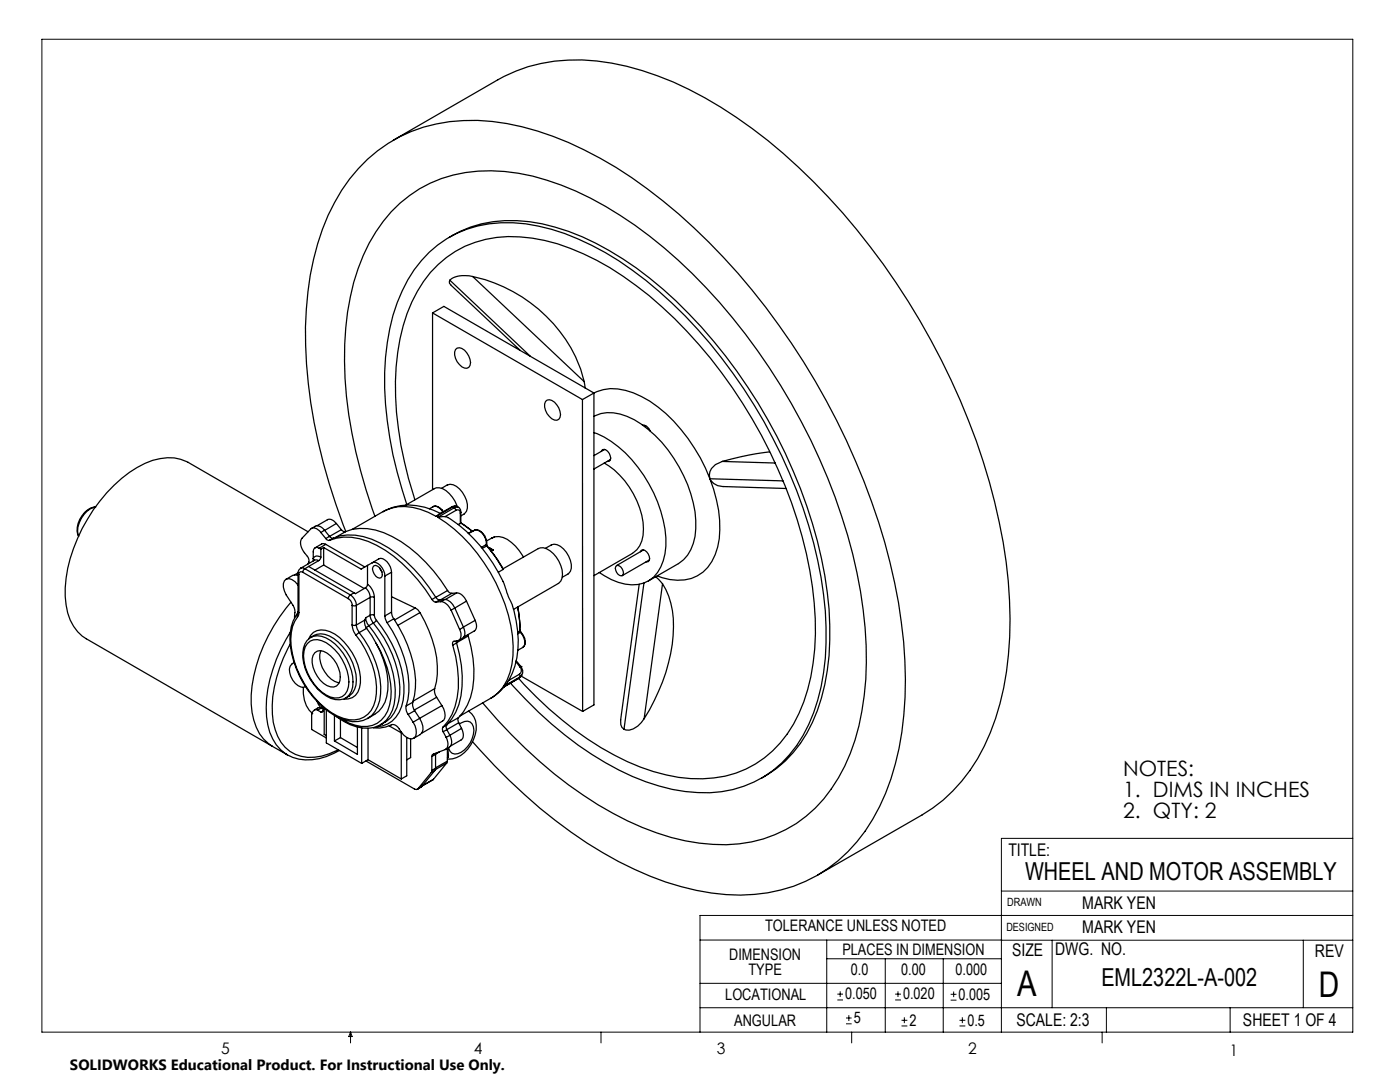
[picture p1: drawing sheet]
<svg xmlns="http://www.w3.org/2000/svg" width="279mm" height="216mm" viewBox="0 0 279 216" stroke-linecap="round" stroke-linejoin="round" font-family="sans-serif">
<g fill="none" stroke="#000" stroke-width=".2">
<path d="M8.4 7.8h261.6v198.2h-261.6zM199.8 177.8h70.2M270 167.3h-70.2v38.7M139.7 187.6h60.2M139.7 196.2h60.1M165 187.6v18.4M165 191.3h34.8M167.1 199.5h1.1M167.1 198.4h1.1M167.7 197.8v1.1M176.7 191.3v14.7M178.6 199.5h1.2"/>
<path d="M178.6 198.4h1.2M179.2 197.8v1.1M188.2 191.3v14.7M189.7 199.6h1.2M189.7 198.4h1.2M190.3 197.8v1.2M199.8 187.6h70.2M210 187.6v13.5M260.1 187.6v13.5M270 182.7h-130.3v23.3M70 206v2.1M70 206l.3 .8h-.7z"/>
<path d="M119.9 206v2.1M139.7 201.1h130.3M168.8 204.3h1.2M168.8 203.1h1.2M169.4 202.6v1.1M170 206v2.1M179.9 204.7h1.2M179.9 203.6h1.2M180.5 203v1.2M191.5 204.7h1.2M191.5 203.6h1.2M192.1 203v1.2"/>
<path d="M220 206v2.1M220.8 201.1v4.9M245.5 201.1v4.9"/>
</g>
<g fill="none" stroke="#000" stroke-width=".25">
<path d="M78.5 28l20.9-12.1a32.9 32.9 0 0 1 22.7-3.3 64.2 64.2 0 0 1 24.9 10.8 121.6 121.6 0 0 1 31.8 33 135 135 0 0 1 22 55.7 74.1 74.1 0 0 1-1.2 28.3 36 36 0 0 1-13.5 20.9l-2.1 1.3-20.8 12M89.7 47.3a23.7 23.7 0 0 1 16-3.1 47.9 47.9 0 0 1 21.3 9.3 98.4 98.4 0 0 1 29.7 37 87.1 87.1 0 0 1 8.9 34.2 41.2 41.2 0 0 1-4.6 21.6 22.8 22.8 0 0 1-9 9M89.8 55.9l-.1 .7 .3 .2M89.8 55.9l16 15.2M89.9 56.8l13.9 13.1M94.3 55.2a29.7 29.7 0 0 1 21.6 18.5l.7 2.5M94.3 55.2a4.8 4.8 0 0 0-4.5 .7M94.3 55.2l22.3 21M86.3 62.4l29.9 17.3M86.3 62.4v35.3M86.3 62.4l2.3-1.3 29.9 17.3M90.9 69.7a1.17 1.17 0 0 1 1.8 .2 2.76 2.76 0 0 1 .9 3.4 1.4 1.4 0 0 1-1.9-.6 2.91 2.91 0 0 1-.8-3z"/>
<path d="M116.2 79.7l.1 62.3M116.6 76.2l.1 1.2M118.5 78.4a9.1 9.1 0 0 1 7.9 0 26.5 26.5 0 0 1 12.2 11l1.2 2 1.9 4.1M118.5 78.4v62.3l-2.2 1.3M118.5 78.4l-2.3 1.3M82.8 99.7a71.2 71.2 0 0 1-3.7-26.5 32.4 32.4 0 0 1 6.8-18.8 21.6 21.6 0 0 1 20.3-6.9 47 47 0 0 1 20.7 9.5 93.2 93.2 0 0 1 28.3 36.6 79.7 79.7 0 0 1 7.5 32.9 35.9 35.9 0 0 1-5.6 19.9 20.9 20.9 0 0 1-19.2 9 42.3 42.3 0 0 1-20.6-7.9 73.8 73.8 0 0 1-13.8-12.1M88.1 97.4a2.28 2.28 0 0 1 3.6 .2 4.5 4.5 0 0 1 1.4 4.4l-.5 .6-.6 .3M108.9 80.1a1.17 1.17 0 0 1 1.8 .2 2.76 2.76 0 0 1 .8 3.4 1.4 1.4 0 0 1-1.9-.6 2.91 2.91 0 0 1-.7-3zM118.5 86.3a20.9 20.9 0 0 1 10 8.6 25.2 25.2 0 0 1 4.4 14.1 8.4 8.4 0 0 1-3.4 6.9 7.9 7.9 0 0 1-7.5-.3l-2.4-1.4M118.5 83.1a7.4 7.4 0 0 1 6.6 0 23.4 23.4 0 0 1 11.3 11.8 19.3 19.3 0 0 1 2 13.5 6.8 6.8 0 0 1-3 4.1l-6 3.4M120 90.1l.3-.4a1.55 1.55 0 0 1 1.3 2.3l-.4 .1M120.6 92.4a16.5 16.5 0 0 1 7.8 13.2 5.2 5.2 0 0 1-2.2 4.8l-7.7 4.5"/>
<path d="M120.7 89.7l-2.2 1.2M121.8 91.7l-3.3 1.9M128.2 84.8a1.53 1.53 0 0 1 1.6 1.2M128.9 84.9l-.3 .2M141.7 95.5a23.6 23.6 0 0 1 1.5 13.6 8 8 0 0 1-6.6 6.6 10.6 10.6 0 0 1-5.4-.8M141.7 95.5a2.82 2.82 0 0 0 2.7 1.6l12.5 .4M141.7 95.5l14.6 .5M144.1 92.1a2.86 2.86 0 0 0-2.4 3.4M144.1 92.1l10.6 .3M153.6 90.2l-4.2 .6-5.3 1.3M19 101.2a4.9 4.9 0 0 0-3.3 5.8M19.1 101.2a4.4 4.4 0 0 0-3.7 4v.8l.3 1"/>
<path d="M59.4 116.7a2.19 2.19 0 0 0-2.3-1.2 1.84 1.84 0 0 0-.3 2.4l1.9 3.4 .2 .8-.1 1.1M59.4 116.7h.1M59.5 114.8l-.6-.1-.5 .1-1.3 .8M59.5 114.4l.2 .3M59.5 114.4v7.6M59.5 114.3l-.7 .4M59.5 116.7h-.1M59.7 114.7v7.5M60 113.4l-.3 .3-.2 .7M60 113.4l.4-.1 .5 .2M60.4 114.2a.48 .48 0 0 0-.5-.1 .48 .48 0 0 0-.2 .6M60.4 114.2l9.1 5.3"/>
<path d="M60.9 113.5l-.4 .3-.1 .4M60.9 113.5l9 5.2M61.5 106.1l-24-13.8a8.6 8.6 0 0 0-7.1-.4 25.3 25.3 0 0 0-11.7 9.8 30.5 30.5 0 0 0-5.7 17.4 9.8 9.8 0 0 0 4.2 8.4l37.1 21.4M61.6 113l9.1 5.3M61.6 113l-.7 .5M62.2 105.4l.7-.4a1.6 1.6 0 0 1 1.9 .8M63.6 111.9l-.3-.2-.5 .1-2.8 1.6M63.6 111.9l-2 1.1M63.7 109.4a.74 .74 0 0 0-.8-.1 .74 .74 0 0 0-.4 .8v1.8M63.7 109.4l.3 .2M64 106.3a1.44 1.44 0 0 0-2-.7l-1.7 1.8a2.47 2.47 0 0 0 .4 2.9l.8 .9a1.21 1.21 0 0 1 0 1.3M64 111.2v.3l-.4 .4"/>
<path d="M64 111.2a.85 .85 0 0 0-1.4 .3l.1 .3M64 106.3l1 1.2M64 109.6v1.6M64.6 112.7l8.1 4.7M64.6 109.3v3.4M64.6 109.3l7.5 4.3 1.2-.8M64.6 112.7l-1.8 1.1M64.6 109.3l-.6 .3M64.8 105.8l1.1 1.4 .6 .2M64.8 105.8l-.8 .5M65 107.5l.3 .2 .5 .1M65 108.6l-.6-.1-1.5 .8"/>
<path d="M65 108.6l-1.3 .8M65 108.6l7.8 4.5M65.8 107.8a11 11 0 0 1 9.3 1 29.9 29.9 0 0 1 11.1 10.8M66.5 107.4a10.9 10.9 0 0 1 9.4 1 29.4 29.4 0 0 1 11.1 10.8M66.5 107.4l-.7 .4M67.1 104.5a1.43 1.43 0 0 0-1.8-.8l-2 1.2M67.1 104.5l1 1.2M67.1 104.5l-2.3 1.3M68.1 105.7l.4 .3 .5 .1M68.1 105.7l-3.1 1.8M69 106.1a10.8 10.8 0 0 1 9.3 1 29.2 29.2 0 0 1 11 10.7M69 106.1l-1.9 1.1"/>
<path d="M69 106a111 111 0 0 1-8-40.8 54.7 54.7 0 0 1 5.8-24.8 29.9 29.9 0 0 1 28.5-16.4 55.3 55.3 0 0 1 24.5 7.6 108.4 108.4 0 0 1 30.3 26.3 141 141 0 0 1 28.4 58.4 84.5 84.5 0 0 1 .9 33 40.3 40.3 0 0 1-10.2 20.6 29.6 29.6 0 0 1-21.5 8.7 53.2 53.2 0 0 1-24.3-6.7 103.8 103.8 0 0 1-29.1-23.9M69.5 119.5a1.56 1.56 0 0 1 .8 1.3M69.9 118.7a2.75 2.75 0 0 1 1.2 2.1M69.9 118.7l-.4 .8M70.7 118.3l-.8 .4M72.9 117.3l-2 1.2-.2-.2M72.9 117.3a2.51 2.51 0 0 1 1 1.9M73.3 116.6a3.6 3.6 0 0 1 1.4 2.6M73.3 116.6l-.1 .5-.3 .2M73.3 112.8v3.8M73.9 119.2l.3-.1 .5 .1M73.9 119.2l-2.8 1.6"/>
<path d="M73.9 119.2v3.6M74.3 112.3a2.01 2.01 0 0 1 2.3 1.5l.2 1.1M74.3 112.3l1.3-.8a2.1 2.1 0 0 1 2.3 1.6l.2 1.1M74.3 112.3l-1 .5M74.6 112.9a1.63 1.63 0 0 1 1.6 2.1l-.2 .3a1.63 1.63 0 0 1-1.6-2.2zM74.7 119.2v3.6M74.8 103a93 93 0 0 1-6-34.3 43.8 43.8 0 0 1 6.2-22.4 25.6 25.6 0 0 1 23-12.2 47.8 47.8 0 0 1 22.8 7.1 98.8 98.8 0 0 1 30.4 28.8 120.1 120.1 0 0 1 20.5 48 66 66 0 0 1-1.1 29.7 30.7 30.7 0 0 1-11.7 16.6 27.6 27.6 0 0 1-19.3 3.9 54.6 54.6 0 0 1-23.2-9.5 98.9 98.9 0 0 1-20.1-18.4M75.7 113.3l.5 .8M76.4 102.1a11.5 11.5 0 0 1 11.5 .3M76.8 114.9v8M78.1 119.1l4.8 2.2M78.1 114.2l-1.3 .7"/>
<path d="M78.1 114.2v7.9M80.9 100.8l5.8-3.3a2.45 2.45 0 0 1 3 1 6.1 6.1 0 0 1 1.5 2.5M81.2 100.6a75.9 75.9 0 0 1-4.3-29.3 35.7 35.7 0 0 1 5.8-17.5 21.9 21.9 0 0 1 19.7-9.4 40.8 40.8 0 0 1 18.4 6 87 87 0 0 1 27.6 27.2 96.9 96.9 0 0 1 16.3 44.3 46.2 46.2 0 0 1-3.3 22.7 22.4 22.4 0 0 1-24.7 13.3 47.9 47.9 0 0 1-21.3-9.2 83 83 0 0 1-13.5-12.4M85.7 101.5l.7-.4a1.65 1.65 0 0 1 2 1.1M86.2 119.6l.5 .5 .3 .1M86.4 101.1a1.63 1.63 0 0 1 2.1 1M87 119.2l.3 .4 .4 .1M87 119.2l-.8 .4M87.1 103a11.7 11.7 0 0 0-9-1.6l-1.6 .7-6.2 3.5M87.4 103.2a33.7 33.7 0 0 1 15 25.7 14.1 14.1 0 0 1-1.9 8.1M87.7 119.7l-.7 .5M88.7 119.6a2.51 2.51 0 0 1 2.1 1.7"/>
<path d="M88.7 119.6l-.8 .5M88.7 119.6l-1 .1M88.8 103.1l-1.4 .1M88.8 103.1l.6 .2M89.3 117.8l.4 .5 .5 .1M89.3 117.8l-2.3 1.4M89.4 103.3a29.7 29.7 0 0 1 12.2 16.2l.3 .4a21.8 21.8 0 0 1 .9 13l-.6 1.4a6.2 6.2 0 0 1-1.7 2.7M90.2 101.1l-3.1 1.9M90.2 101.1h.1M90.2 118.4l-2.3 1.3M90.3 101.1l.4 .2M90.3 101.1l-3.2 1.9"/>
<path d="M90.7 101.3l.3 .5M90.7 101.3l-3.3 1.9M91 101.8a.55 .55 0 0 1 .6 0 .55 .55 0 0 1 .3 .6M91 101.8l-2.2 1.3M91.1 118.3a2.38 2.38 0 0 1 2 1.6M91.1 118.3l-.9 .1M91.1 118.3l-2.2 1.3M91.2 101.1l-.4-.1-.6 .1M91.2 101.1l-.4-.1-.5 .1M91.2 101.1l.3 .1M91.5 101.2a.99 .99 0 0 1 .5 1M91.5 101.2l-.8 .1"/>
<path d="M91.9 102.4v2.1M91.9 104.5l-.5 .2M92 104.4l-.1 .1M92 104.4l2.2 1.6M92 102.2v2.2M92 104.4l2.3 1.7M92 102.2l-.1 .2M93.1 119.9l1.7 3.9M93.1 119.9l-2.3 1.4M94.2 106h.1M94.2 106l-.7 .4M94.3 106h.1"/>
<path d="M94.3 106h-.1M94.7 105.8a2.12 2.12 0 0 1 2.3 1.9l.1 .8M94.7 105.8a2.03 2.03 0 0 1 2.2 1.7l.1 1.2M94.7 105.8l-1.2 .7M97 108.7l.2 .2M97 108.7l-.9 .5M97.1 107.9a3.5 3.5 0 0 1 5 .3 10.1 10.1 0 0 1 2.4 3M97.1 108.5l.2 .4M97.1 108.5l-.1 .2M97.2 108.9a25.9 25.9 0 0 1 3.2 4.7M97.2 108.9l-1 .5M97.2 108.9l2.1 2.8 1.1 1.9"/>
<path d="M97.3 108.9h.1M97.3 108.9h-.1M97.5 109.3l1 .5M97.5 109.3l.3 .2h-.1M98.1 109.6l-.1 .4M98.1 109.6l.4 .2M98.1 109.6l-.3 .1M98.6 107.1l-.5 .3M100.4 113.5l7-4a2.1 2.1 0 0 1 2.3 .4 6 6 0 0 1 2.5 5.4l-.3 .6-.5 .5-8.9 5.2M100.4 113.6l-1 .6M108.9 109.4a2.28 2.28 0 0 1 3.6 .1 4.5 4.5 0 0 1 1.3 4.5l-.5 .5-1.1 .7M123 112.9a1.34 1.34 0 0 1 1.2 2 1.34 1.34 0 0 1-1.2-2z"/>
<path d="M127.6 116.6l-3.7 27.1a1.73 1.73 0 0 0 .6 1.8M127.8 110.1l.2-.3a1.52 1.52 0 0 1 1.4 2.3h-.5M128.4 109.7l-5.4 3.2M128.5 116.3l-4 29.2M129.6 111.7l-5.4 3.2M130.8 115.1l1.4 1.4M132.2 116.5a17.5 17.5 0 0 1 2 12.1 38 38 0 0 1-5.6 14.8M132.2 116.5l-3.6 26.9M57.9 126.2a29.9 29.9 0 0 0-4.8 15.1 10.5 10.5 0 0 0 3.9 9.1M57.9 128.6a27.1 27.1 0 0 0-3.5 13.9 9.5 9.5 0 0 0 3.5 7.4 9.4 9.4 0 0 0 9.6-.3M58.1 120.2a32.4 32.4 0 0 0-8 18.5 12.5 12.5 0 0 0 2.5 8.8l1.7 1.4M58.7 132.2a1.66 1.66 0 0 0-.9 2 3.4 3.4 0 0 0 2.8 3l.3-.2"/>
<path d="M59.3 122.5a9.1 9.1 0 0 0-1.1 7.9 19.5 19.5 0 0 0 8.7 12.4 6.2 6.2 0 0 0 6.8 .3M59.3 122.5l.1 .6M59.4 123.1a8.9 8.9 0 0 0-1.1 7.3 18.5 18.5 0 0 0 9 12.5 5.1 5.1 0 0 0 6.8-1.2 10.1 10.1 0 0 0 .6-7.6 21 21 0 0 0-3.7-7.3M59.5 122l-.2 .5M59.5 122l.2 .2M59.7 122.2l-.3 .9M60.5 137.2a6.2 6.2 0 0 0 1.9 5.2M61.3 128.4a2.41 2.41 0 0 1 2.9-.6 9.4 9.4 0 0 1 5.3 9.3 2.51 2.51 0 0 1-3.5 2 9.4 9.4 0 0 1-5.3-9.2l.2-.9zM61.6 127.5a2.96 2.96 0 0 1 4.3-1.5 11.5 11.5 0 0 1 6 10.2 3 3 0 0 1-3.2 3.3M62 127.2a3.6 3.6 0 0 1 4.6 .2 10.8 10.8 0 0 1 4.4 9.3 3.3 3.3 0 0 1-2 2.6 3.3 3.3 0 0 0 1.4-3.2 10.6 10.6 0 0 0-5.3-8.8 3.3 3.3 0 0 0-3.1-.1zM62.2 127.1a3.8 3.8 0 0 0-1.8 4.1 10.4 10.4 0 0 0 5.6 8.1 3.4 3.4 0 0 0 3.1-.1M62.8 130.2a1.84 1.84 0 0 1 2.5 .1 5.9 5.9 0 0 1 2.5 5.6 1.6 1.6 0 0 1-2.5 .9 5.7 5.7 0 0 1-2.8-6z"/>
<path d="M63.3 140l.8 1.3M64 129.9a5.4 5.4 0 0 0 3.7 6.3M69.7 138.9h-.1M70.3 124.7a3.7 3.7 0 0 0 .7 2.1M70.3 120.8l.3 .1 .5-.1M70.3 124.7l.4 .1 .4-.1M70.3 120.8v3.9M71.1 124.7l.2 .7 .4 .8M71.1 120.8v3.9M71.7 126.2l-.7 .6M71.7 126.2a18.7 18.7 0 0 1 4.3 12.3 5.9 5.9 0 0 1-2.6 4.9 6.3 6.3 0 0 0 4-5.7 16.9 16.9 0 0 0-2.3-9.3M72.8 123.7a1.76 1.76 0 0 0 .3 1.6"/>
<path d="M72.8 123.7l-1.7 1M73 123.3l.1 .6 .5 .9M73 123.3l-.2 .4M73.1 125.3l.1 .1M73.2 125.4l1.9 3M73.2 125.4l-1.5 .8M73.6 124.8l-.5 .5M73.6 124.8a21.5 21.5 0 0 1 5.2 14.3 6.7 6.7 0 0 1-2.6 5.4M73.9 122.8l.3-.1 .5 .1M73.9 122.8l.1 .8 .5 .7M73.9 122.8l-.9 .5M74.5 124.3a21.5 21.5 0 0 1 5.3 14.3 6.7 6.7 0 0 1-2.9 5.5l-.9 .5 .2-.1"/>
<path d="M74.5 124.3l-.9 .5M74.7 122.8l.1 .5 .3 .5M75.1 128.4a18.9 18.9 0 0 1 2.9 11 5.6 5.6 0 0 1-4.7 5.6 8.5 8.5 0 0 1-4.9-1.4M75.1 123.8l-.6 .5M75.1 123.8a22.8 22.8 0 0 1 5.5 14.5 6.8 6.8 0 0 1-3.2 6.2l-1.1 .4-1.1 .1M76.8 122.9l.5 1.3M77.3 124.2a22.4 22.4 0 0 1 4.1 15.3l-.3 1.4M78.1 122.1l.1 .7 .4 .7M78.1 122.1l-1.3 .8M78.6 123.5a23.8 23.8 0 0 1 4.3 13.8l-.5 2.8M78.6 123.5l-1.3 .7M82.9 121.3l.5 .4 .4 .5"/>
<path d="M82.9 121.3l-4.2 2.4M83.8 122.2a21.1 21.1 0 0 1 3.3 13.8l-.4 1.4M83.8 122.2l-4.4 2.6M86.7 137.4a2.27 2.27 0 0 0 .4 1.7M86.7 137.4l-4.3 2.5M87.1 139.1l1.1 1.7M87.1 139.1l-4.4 2.6M87.9 120.1a2.66 2.66 0 0 1 2.1 1.6M87.9 120.1l-.9 .1M90 121.7l1.7 3.9M90.3 128.7a21.7 21.7 0 0 1 .5 12.3l-.6 1.6-.8 1.3-1 1.2M90.8 121.3l-.8 .4"/>
<path d="M90.8 121.3l1.7 3.9M91.1 127.9v.4M91.1 128.3a21.7 21.7 0 0 1 .5 12.3l-.7 1.5-.8 1.4-.9 1.1M91.1 128.3l-.8 .4M91.7 125.6a1.77 1.77 0 0 1-.2 2.2l-.9 .2a.55 .55 0 0 0-.3 .7M92.5 125.2a1.65 1.65 0 0 1-1 2.6M92.5 125.2l-.8 .4M93.4 126.6l.1 .3M93.5 126.9a21.6 21.6 0 0 1 .4 12.2l-.6 1.6-.8 1.3-1 1.2M93.5 126.9l-2.4 1.4M94.8 123.8l.3 1.2-.3 .8-2.2 1.3M94.8 123.8l-2.3 1.3"/>
<path d="M100.3 137.2l-.9 1.1-1 .8-6.6 3.8M100.5 137.1l-.2 .1M100.6 137l-1.7 1.7-.9 .6M103 132l.8 1.1M103 131.8l1 1.2M103.3 121.1l.4 3v1.8M103.3 121.1l.5 4.7M103.6 135.3l-3.3 1.9M103.6 135.3h.1M103.6 134.5l.2 .6M103.6 134.5l-2.1 1.3M103.7 125.9l.2 .3"/>
<path d="M103.7 125.9l-.4 .3M103.8 135.1l-.2 .2M103.8 133.1a.98 .98 0 0 1-.2 1.4M103.8 135.1l-3.3 1.9M103.8 125.8l.2 .4M103.8 125.8l-.1 .1M103.9 126.2a2.19 2.19 0 0 1 .5 3M103.9 126.2l-.6 .3M103.9 133a1.38 1.38 0 0 1 .2 1.7M103.9 135l-.3 .3M104 126.2a2.51 2.51 0 0 1 .6 2.7l-.2 .3M104 133h.1"/>
<path d="M104 126.2h-.1M104 133l-.2 .1M104 134.9l12.3 7.1M104.1 134.7l-.3 .4M104.1 134.7l-.2 .3M104.4 129.2l-1.1 .6M54.3 148.9l3 1.7-.3-.2M63.4 141.7l-.3-.1a1.04 1.04 0 0 0-.9 1v3l2.9 1.6M63.4 141.3l-.7 .4M63.4 141.7l.7 .4M64.1 142.1h.2l.4-.8v5.2l.4 .3M64.1 141.3l-.3-.1-.4 .1"/>
<path d="M64.1 141.3l.5 .3M64.1 141.3l-.7 .4M64.3 141l.3 .5M64.4 141.9l-.3 .2M65.1 141.6v6.6l7.1 4.1M66.7 142.8v5M67.1 143a9.7 9.7 0 0 0 7.5 2.2l1.6-.8M67.7 149.8a10.5 10.5 0 0 1-10.4 .8l-.3-.2M67.9 147.2l3.4 2M67.9 143.5v3.7M67.9 147.2l-1.2 .6M71.3 145.1v5.4l-4.6-2.7"/>
<path d="M72.2 145.2v7.1M73 151.8l9.7 5.6 .4 .2 .3-.2M73.4 151.6l6.7 3.8M73.4 145.3v6.3M73.4 151.6l-1.2 .7M77.7 144.9l2.4 1.3M80.1 146.2v9.2M80.2 146.2h-.1M81.1 140.9a2.16 2.16 0 0 0 .4 1.7M81.2 147.1v7.7l-1.1 .6M81.5 142.6l.9 1.5M82 147.5v3.7l-.8 .4"/>
<path d="M82.4 140.1a2.23 2.23 0 0 0 .4 1.7M82.4 140.1l-1.3 .8M82.4 144.1a3.3 3.3 0 0 1 .6 2.8 1.18 1.18 0 0 1-1.9 .2l-1.1-1.1a2.08 2.08 0 0 0-1.7-1.4 6.7 6.7 0 0 1-3.8 .6M82.8 141.8l-1.3 .8M82.8 141.8l.9 1.5M83.7 143.3a2.99 2.99 0 0 1 .5 2.9l-.3 .4-1.4 .7M83.7 143.3l-1.3 .8M84.1 157l-.8 .5M84.1 157l-.7 .4M86.1 154.1l-2.7 3.3M86.2 153.7l-.1 .4M86.2 151v2.7"/>
<path d="M86.5 155.5l-2.3 1.3M86.5 155.5l-2.2 1.3M86.8 153.7l-.7 .4M86.8 153.7l-2.7 3.3M86.9 153.3l-.1 .4M86.9 150.5l-.7 .5M86.9 153.3l-.7 .4M86.9 150.5v2.8M87 150.3l-.1 .2M87.7 150l-.7 .5M88.2 140.8a2.28 2.28 0 0 1 .1 3.1l-4.1 2.4M88.2 140.8l-4.5 2.5"/>
<path d="M88.4 145.1l-.1 .2 .1 .7M88.4 146l.6 1.1M89 147.1a1.74 1.74 0 0 1-.2 2.5l-2.4 .9-.2 .5M89.1 152.3l-2.6 3.2M89.1 152.3l-2.2 1.3M89.2 144.6l-.2 .3 .2 .7M89.2 144.6l-.8 .5M89.2 145.6l-.8 .4M89.2 145.6l.6 1.1M89.3 151.9l-.2 .4M89.3 149.3v2.6M89.3 151.9l-2.4 1.3"/>
<path d="M89.4 149.3l.1 1.7M89.5 151l-.2 .2M89.5 151l-.2 .1M89.8 146.7a1.75 1.75 0 0 1-.9 2.8M89.8 146.7l-.8 .4M91.5 143.2a.9 .9 0 0 0 0 1M91.5 143.2l-2.1 1.2M91.5 144.2l.6 1.1M91.5 144.2l-2.3 1.4M91.7 144.5a1.64 1.64 0 0 1 1.9-.5 1.64 1.64 0 0 1 1 1.7 5.3 5.3 0 0 1-3.2 4.7 1.35 1.35 0 0 1-1.9-1.2M92.1 145.3a1.75 1.75 0 0 1-.1 2.3l-2 1.2M92.1 145.3l-2.3 1.4"/>
<path d="M93.5 141.9a3.5 3.5 0 0 1 1.5 3.8 6.8 6.8 0 0 1-4.7 5.7h-1M128.6 143.4a4.1 4.1 0 0 1-3.7 2.3l-.4-.2"/>
</g>
<g font-size="7.1">
<text x="203" y="198.7">A</text>
<text x="263.2" y="198.9">D</text>
</g>
<g font-size="4.9">
<text x="204.6" y="175.7">WHEEL AND MOTOR ASSEMBLY</text>
<text x="219.8" y="196.7">EML2322L-A-002</text>
</g>
<g font-size="4.2">
<text x="224.2" y="154.8">NOTES:</text>
<text x="224.2" y="158.9">1. DIMS IN INCHES</text>
<text x="224.2" y="163.1">2. QTY: 2</text>
</g>
<g font-size="3.5">
<text x="201.2" y="170.7">TITLE:</text>
<text x="216" y="181.4">MARK YEN</text>
<text x="202" y="190.7">SIZE</text>
<text x="210.6" y="190.6">DWG. NO.</text>
<text x="216" y="186.2">MARK YEN</text>
<text x="262.4" y="190.9">REV</text>
<text x="202.9" y="204.6">SCALE: 2:3</text>
<text x="248.1" y="204.6">SHEET 1 OF 4</text>
</g>
<g font-size="3.2">
<text x="152.7" y="185.7">TOLERANCE UNLESS NOTED</text>
<text x="145.5" y="191.5">DIMENSION</text>
<text x="168.1" y="190.5">PLACES IN DIMENSION</text>
<text x="149.4" y="194.6">TYPE</text>
<text x="169.8" y="194.6">0.0</text>
<text x="179.8" y="194.6">0.00</text>
<text x="190.7" y="194.6">0.000</text>
<text x="144.7" y="199.6">LOCATIONAL</text>
<text x="168.7" y="199.4">0.050</text>
<text x="180.2" y="199.4">0.020</text>
<text x="191.3" y="199.5">0.005</text>
<text x="146.5" y="204.6">ANGULAR</text>
<text x="170.4" y="204.2">5</text>
<text x="181.5" y="204.6">2</text>
<text x="193.1" y="204.6">0.5</text>
<text x="44.2" y="210.4">5</text>
<text x="94.6" y="210.3">4</text>
<text x="143.1" y="210.4">3</text>
<text x="193.2" y="210.3">2</text>
<text x="245.4" y="210.6">1</text>
</g>
<text font-size="3" x="14" y="213.5">SOLIDWORKS Educational Product. For Instructional Use Only.</text>
<g font-size="2.3">
<text x="200.8" y="185.7">DESIGNED</text>
<text x="201" y="180.9">DRAWN</text>
</g>
</svg>
